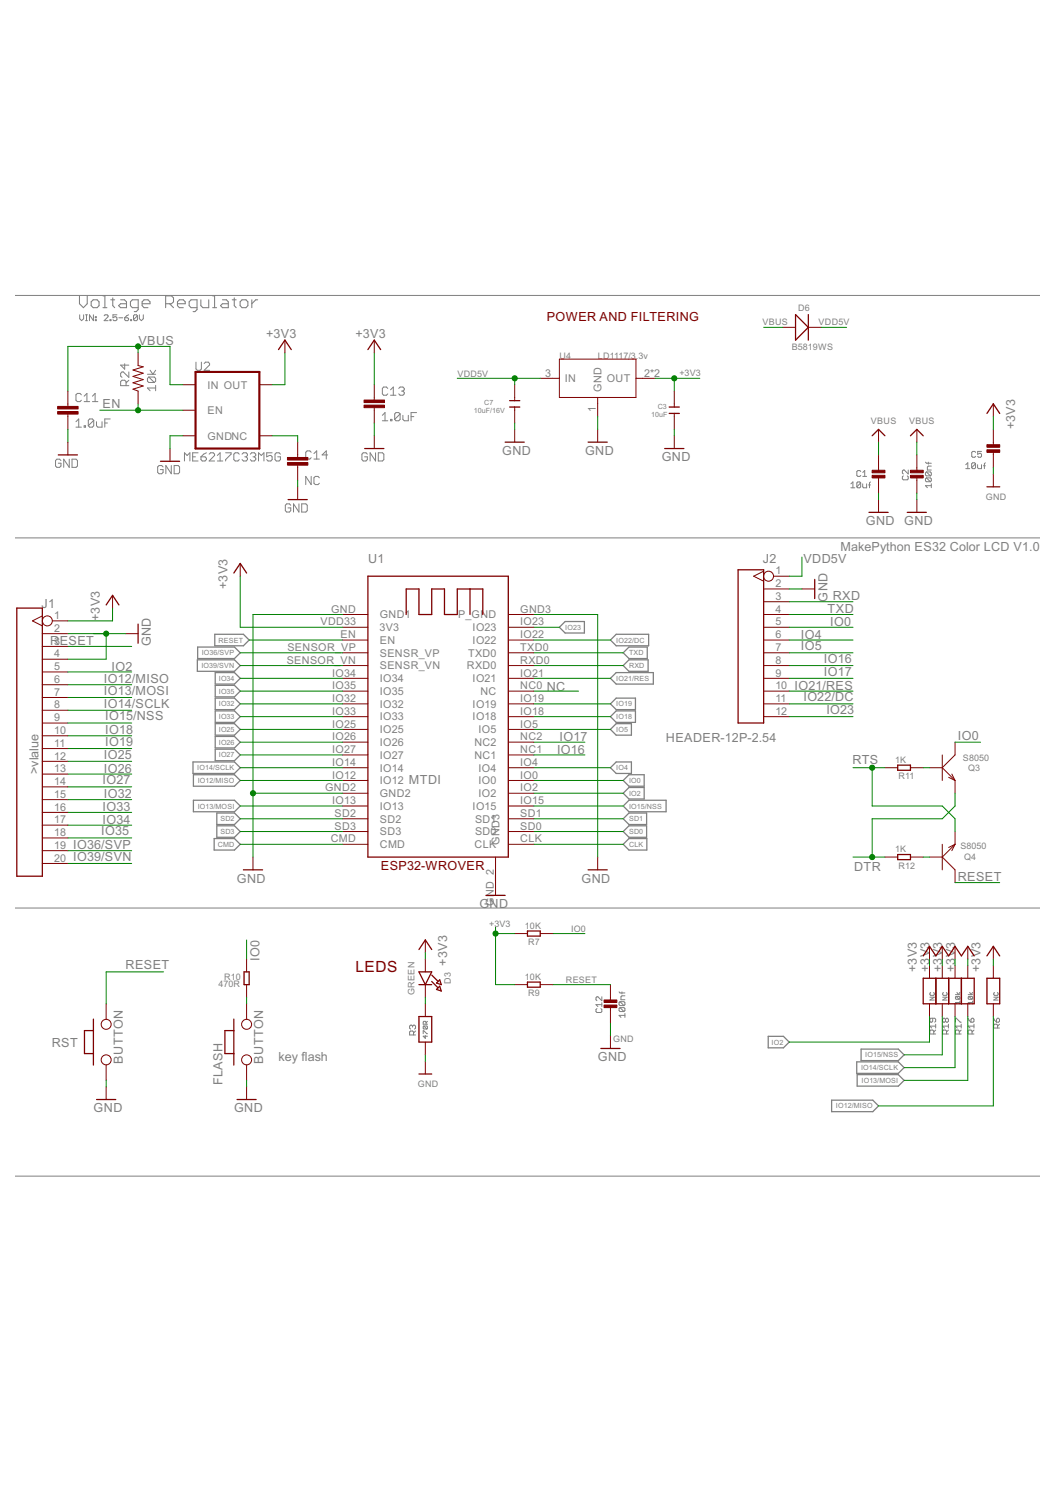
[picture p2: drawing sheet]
<svg xmlns="http://www.w3.org/2000/svg" width="210mm" height="297mm" viewBox="0 0 210 297" stroke-linecap="round" stroke-linejoin="round" font-family="sans-serif">
<g fill="none" stroke="#808080" stroke-width=".2">
<path d="M3 58.8h204M15.9 62.6v.8l.3 .4 .4-.4v-.8M16.2 78.5l-.3-.2h-.5l-.3 .2v1.1l.3 .3h.5l.3-.3M16.7 79.9h1.1M16.7 78.8l.6-.5v1.6M17 63.8h.4M17 62.6h.4M17.2 62.6v1.2M18.4 79.9h1.1M18.4 78.8l.5-.5v1.6M18.6 62.6v1.2l-.8-1.2v1.2M19 63.6h.2v.2h-.2z"/>
<path d="M19 63h.2v.2h-.2zM20.7 62.8l.2-.2h.4l.2 .2v.2l-.8 .8h.8M21.9 63.6h.2v.2h-.2zM23.3 62.6h-.8v.6l.4-.2 .4 .2v.4l-.2 .2h-.4l-.2-.2M23.6 63.2h.8M24.8 63.2h.6l.2 .4-.2 .2h-.4l-.2-.2zM24.8 72.4v1l-.8-.8h1.6M25.1 76.7v-.8l-.3-.3h-.5l-.3 .3v.8h1.6M25.6 62.6l-.8 .6M25.6 74v1.1l-1.1-1.1h-.2l-.3 .3v.5l.3 .3M25.6 75.6l-.5 .6M26 63.6h.2v.2h-.2z"/>
<path d="M27.3 62.8v.8l-.1 .2h-.4l-.2-.2M27.3 62.8l-.1-.2h-.4l-.2 .2v.8M27.3 62.8l-.7 .8M27.7 62.6v.8l.4 .4 .4-.4v-.8M29.3 74.5h1.7M29.6 75h1.1l.3 .3v.5l-.3 .3M29.6 75l-.3 .3v.5l.3 .3h1.1M29.6 75l1.1 1.1M29.9 73.7l.5 .8 .6-.8M31 77.2h-1.7l.6 .5M31 76.7v1M39 72.1v1.3l.3 .3h.5l.3-.3v-1.3"/>
<path d="M40.6 72.3l.3-.2h.5l.3 .2v.3l-1.1 1.1h1.1M77.2 77.3l-.3-.3h-.6l-.2 .3v1.1l.2 .2h.6l.3-.2M77.7 78.6h1.1M77.7 77.6l.6-.6v1.6M79.3 77.3l.3-.3h.6l.2 .3v.3l-.2 .2M79.9 77.8h.3M80.2 77.8l.2 .3v.3l-.2 .2h-.6l-.3-.2M12.1 91.6l-.2-.2h-.6l-.3 .2v1.1l.3 .3h.6l.2-.3v-.5h-.5M13.8 91.4v1.6l-1.1-1.6v1.6M14.3 91.4h.8l.3 .2v1.1l-.3 .3h-.8zM15.1 83.9l.6-.5v1.6M15.1 85h1.1"/>
<path d="M16.7 84.7h.3v.3h-.3zM18.6 83.6v1.1l-.2 .3h-.6l-.2-.3M18.6 83.6l-.2-.2h-.6l-.2 .2v1.1M18.6 83.6l-1 1.1M19.2 83.9v.8l.3 .3h.8v-1.1M20.8 84.2h.6M21.9 83.4h-1.1v1.6M32.4 92.9l-.2-.3h-.6l-.2 .3v1.1l.2 .3h.6l.2-.3v-.6h-.5M34.1 92.6v1.7l-1.1-1.7v1.7M34.6 92.6h.9l.2 .3v1.1l-.2 .3h-.9zM36.7 91.7v-1.6l.5 .5 .6-.5v1.6M38.3 90.9h.6"/>
<path d="M39.4 90.1h-1.1v1.6h1.1M40 90.9h.8l.3 .3v.2l-.3 .3h-.6l-.2-.3zM41.1 90.1l-.6 .3-.5 .5M41.6 90.4l.3-.3h.5l.3 .3v.2l-1.1 1.1h1.1M43.2 91.7h1.1M43.2 90.6l.6-.5v1.6M44.9 90.1h1.1v.3l-1.1 1v.3M47.6 90.4l-.3-.3h-.5l-.3 .3v1l.3 .3h.5l.3-.3M48.2 90.4l.2-.3h.6l.2 .3v.2l-.2 .3M48.7 90.9h.3M49 90.9l.2 .3v.2l-.2 .3h-.6l-.2-.3M49.8 90.4l.3-.3h.5l.3 .3v.2l-.3 .3"/>
<path d="M50.3 90.9h.3M50.6 90.9l.3 .3v.2l-.3 .3h-.5l-.3-.3M51.4 91.7v-1.6l.6 .5 .5-.5v1.6M54.1 90.1h-1v.8l.8-.3 .2 .3v.5l-.2 .3h-.6l-.2-.3M55.8 90.4l-.3-.3h-.5l-.3 .3v1l.3 .3h.5l.3-.3v-.5h-.6M61.9 90l-.3-.3h-.5l-.3 .3v1.1l.3 .2h.5l.3-.2M61.9 94.8v1.6l-1.1-1.6v1.6M62.5 91.3h1M62.5 90.2l.5-.5v1.6M63.5 95.1l-.2-.3h-.6l-.2 .3v1l.2 .3h.6l.2-.3M65.2 90.5h-1.1l.8-.8v1.6M73.1 90.4l-.3-.3h-.5l-.3 .3v1l.3 .3h.5l.3-.3v-.5h-.6"/>
<path d="M74.7 90.1v1.6l-1.1-1.6v1.6M75.3 90.1h.8l.3 .3v1l-.3 .3h-.8zM76.1 82.6l.5-.5v1.6M76.1 83.7h1.1M77.7 83.4h.3v.3h-.3zM79.6 82.4v1l-.3 .3h-.5l-.3-.3M79.6 82.4l-.3-.3h-.5l-.3 .3v1M79.6 82.4l-1.1 1M80.2 82.6v.8l.2 .3h.8v-1.1M81.8 82.9h.5M82.9 82.1h-1.1v1.6M169.3 96.3l.4-.4v1.1"/>
<path d="M169.3 97h.8M171.2 96.1v.8l-.2 .1h-.3l-.2-.1M171.2 96.1l-.2-.2h-.3l-.2 .2v.8M171.2 96.1l-.7 .8M171.3 93.8l-.2-.2h-.4l-.2 .2v.8l.2 .2h.4l.2-.2M171.6 96.3v.6l.2 .1h.6v-.7M171.7 94.8h.7M171.7 94l.3-.4v1.2M172.8 96.5h.4M173.2 95.9l-.2 .2v.9M179.7 94.7l-.2 .2v.4l.2 .2h.8l.2-.2v-.4l-.2-.2M180.7 93.5v.8l-.8-.8-.4 .2v.4l.2 .2"/>
<path d="M184.1 91.9l.2 .3h1M184.3 93.9h.8l.2 .2v.4l-.2 .2M184.3 95.1h.8l.2 .2v.4l-.2 .1M184.3 95.1l-.2 .2v.4l.2 .1h.8M184.3 93.9l-.2 .2v.4l.2 .2h.8M184.3 95.1l.8 .7M184.3 93.9l.8 .8M184.7 91.9v.5M185.3 96.6h-1.2l.4 .4M185.3 96.2v.8M185.3 92.7h-.6l-.2 .2v.6h.8M192.2 92.5l.4-.4v1.1"/>
<path d="M192.2 93.2h.7M194.1 92.3v.7l-.2 .2h-.4l-.2-.2M194.1 92.3l-.2-.2h-.4l-.2 .2v.7M194.1 92.3l-.8 .7M194.1 90l-.2-.2h-.4l-.2 .2v.8l.2 .2h.4l.2-.2M194.5 92.5v.5l.2 .2h.6v-.7M195.3 89.8h-.8v.6l.4-.2 .4 .2v.4l-.2 .2h-.4l-.2-.2M195.7 92.7h.3M196 92.1l-.1 .2v.9M3 107h204M57.8 100.5l-.2-.3h-.6l-.2 .3v1.1l.2 .3h.6l.2-.3v-.6h-.5M59.5 100.2v1.7l-1.1-1.7v1.7"/>
<path d="M60 100.2h.9l.2 .3v1.1l-.2 .3h-.9zM3 180.7h204M119.7 198.3v.8l-.7-.8-.4 .2v.4l.2 .2M119.7 199.5v.8M119.7 199.9h-1.1l.4 .4M123.2 197.3l.2 .2h.9M123.4 199.3h.7l.2 .2v.4l-.2 .2M123.4 199.3l-.2 .2v.4l.2 .2h.7M123.4 199.3l.7 .8M123.7 197.3v.4M124.3 198.1h-.6l-.2 .2v.6h.8M185 198.4h.9l-.9 .6h.9"/>
<path d="M185.2 197.5l-.2 .1 .2 .4h.5l.2-.1-.2-.4M187.6 198.4h.8l-.8 .6h.8M187.7 197.5l-.1 .1 .1 .4h.6l.1-.1-.1-.4M190.1 197.9h.9M190.2 198.2l-.1 .5 .1 .1h.6M190.2 198.2l.8 .2-.2 .4M190.2 198.2l.6 .6M190.4 197.4l.3 .5 .3-.5M191 199.5h-.9l.3 .2M191 199.2v.5M192.6 197.9h.9M192.8 198.2l.7 .2-.1 .4"/>
<path d="M192.8 198.2l-.2 .5 .2 .1h.6M192.8 198.2l.6 .6M192.9 197.4l.3 .5 .3-.5M193.5 199.5h-.9l.3 .2M193.5 199.2v.5M197.7 198.4h.9l-.9 .6h.9M197.9 197.5l-.2 .1 .2 .4h.5l.2-.1-.2-.4M82.1 204.2l-.2-.2-.4 .2v.4l.2 .1M82.1 204.2l.2-.2 .4 .2v.4l-.2 .1M82.1 204.2v.1M82.3 205.9v-.6l-.2-.2h-.4l-.2 .2v.6h1.2M82.7 205.1l-.4 .4"/>
<path d="M84.2 205.7v-.6l.8 .6M84.3 204.1l-.1 .2 .1 .4h.6M84.3 204.1h.6l.1 .2-.1 .4M84.3 204.1l.6 .6M84.6 206v.6l-.4-.4h.8M84.8 203.8v-.5l-.5-.1-.1 .6h.8M85 203.2l-.2 .3M118.8 200.7l-.2 .2v.4l.2 .1h.7l.2-.1v-.4l-.2-.2M123.4 200.5h.7l.2 .2v.3l-.2 .3M123.4 200.5l-.2 .2v.3l.2 .3h.7M123.4 200.5l.7 .8M124.3 202h-1.1l.3 .4"/>
<path d="M124.3 201.6v.8M185.6 202.6v.6l-.2 .2-.4-.2v-.4l.2-.2h.8l.2 .2v.4l-.2 .2M185.8 205.7v-.6l-.2-.2h-.4l-.2 .2v.6h1.2M186.2 204.2h-1.2l.4 .3M186.2 204.9l-.4 .4M186.2 203.8v.7M188.1 202.8l-.2-.2-.4 .2v.4l.2 .2 .4-.2M188.1 202.8l.2-.2 .4 .2v.4l-.2 .2-.4-.2M188.1 202.8v.4M188.3 205.7v-.6l-.2-.2h-.4l-.2 .2v.6h1.2M188.7 204.2h-1.2l.4 .3M188.7 204.9l-.4 .4"/>
<path d="M188.7 203.8v.7M190.1 203.4v-.8h.2l.8 .8h.1M190.9 205.7v-.6l-.3-.2h-.3l-.2 .2v.6h1.1M191.2 204.2h-1.1l.4 .3M191.2 204.9l-.3 .4M191.2 203.8v.7M192.6 202.6l.6 .8M193.2 202.8l.4-.2 .2 .2v.4l-.2 .2h-.4zM193.4 205.7v-.6l-.2-.2h-.4l-.2 .2v.6h1.2M193.8 204.2h-1.2l.4 .3M193.8 204.9l-.4 .4M193.8 203.8v.7"/>
<path d="M197.7 202.6l.6 .8M198.3 202.8l.4-.2 .2 .2v.4l-.2 .2h-.4zM198.5 204.5v-.5l-.2-.2h-.4l-.2 .2v.5h1.2M198.9 203.8l-.4 .4M3 234h204"/>
</g>
<g fill="none" stroke="#808080" stroke-width=".21">
<path d="M15.8 58.9v1.5l.8 .8 .8-.8v-1.5M20.5 58.9h.4v2.3M22 59.6h.8M22.4 59.3v1.5l.4 .4M24 59.6h.8l.4 .4v1.2h-1.2l-.4-.4 .4-.4h1.2M40 59.6v1.2l.4 .4h1.1v-1.6M42.3 58.9h.4v2.3M44.3 59.6h.7l.4 .4v1.2h-1.1l-.4-.4 .4-.4h1.1M46.2 59.6h.8M46.6 59.3v1.5l.4 .4M48.2 59.6h.7l.4 .4v.8l-.4 .4h-.7l-.4-.4v-.8zM50.1 59.6v1.6"/>
<path d="M51.3 59.6h-.4l-.8 .8M18.1 60l.4-.4h.8l.4 .4v.8l-.4 .4h-.8l-.4-.4zM20.5 61.2h.8M27.5 61.2h-1.2l-.3-.4v-.8l.3-.4h1.2v2l-.4 .4h-.4M28.3 60.4h1.5v-.4l-.4-.4h-.7l-.4 .4v.8l.4 .4h.7M33 60.4h1.1l.4-.4v-.7l-.4-.4h-1.1v2.3M33.7 60.4l.8 .8M35.3 60.4h1.6v-.4l-.4-.4h-.8l-.4 .4v.8l.4 .4h.8M39.2 61.2h-1.2l-.4-.4v-.8l.4-.4h1.2v2l-.4 .4h-.4M42.3 61.2h.8"/>
</g>
<g fill="none" stroke="#808080" stroke-width=".25">
<path d="M39.3 131.3h7.4l1.1 1.1-1.1 1.2h-7.4zM39.3 128.7h7.4l1.1 1.2-1.1 1.1h-7.4zM42.7 126.2h5.7l1.2 1.1-1.2 1.2h-5.7zM42.8 138.9h3.9l1.1 1.1-1.1 1.2h-3.9zM42.8 133.8h3.9l1.1 1.2-1.1 1.1h-3.9zM42.8 136.4h3.9l1.1 1.1-1.1 1.1h-3.9zM112.4 123.7h3.9v2.2h-3.9l-1.1-1.1zM122.6 133.8h7.4v2.3h-7.4l-1.1-1.1zM122.6 126.2h6.5v2.3h-6.5l-1.1-1.2zM124 132.4l1.1-1.1h3.8v2.3h-3.8zM124 129.9l1.1-1.2h3.7v2.3h-3.7zM38.4 151.6h8.3l1.1 1.1-1.1 1.2h-8.3z"/>
<path d="M38.5 154.1h8.2l1.1 1.2-1.1 1.1h-8.2zM38.5 159.2h8.2l1.1 1.2-1.1 1.1h-8.2zM42.8 141.4h3.9l1.1 1.2-1.1 1.1h-3.9zM42.8 144h3.9l1.1 1.1-1.1 1.2h-3.9zM42.8 146.5h3.9l1.1 1.2-1.1 1.1h-3.9zM42.8 149.1h3.9l1.1 1.1-1.1 1.1h-3.9zM121.5 142.6l1.1-1.2h3.8v2.3h-3.8zM121.5 140l1.1-1.1h3.8v2.3h-3.8zM121.5 145.1l1.1-1.1h3v2.3h-3zM122.6 151.6h3v2.3h-3l-1.1-1.2zM124 155.3l1.1-1.2h3.1v2.3h-3.1zM124 157.8l1.1-1.1h3.1v2.3h-3.1z"/>
<path d="M42.6 166.8h4.1l1.1 1.2-1.1 1.1h-4.1zM43.1 161.8h3.6l1.1 1.1-1.1 1.1h-3.6zM43.1 164.3h3.6l1.1 1.1-1.1 1.2h-3.6zM124 162.9l1.1-1.1h3.6v2.2h-3.6zM124 165.4l1.1-1.1h3.6v2.3h-3.6zM124 168l1.1-1.2h3.6v2.3h-3.6zM124 160.4l1.1-1.2h7.4v2.3h-7.4zM152.8 206.2h3.1l1.1 1.1-1.1 1.2h-3.1zM165.5 218.9h8.2l1.1 1.1-1.1 1.2h-8.2zM170.5 211.3h8.2l1.2 1.1-1.2 1.2h-8.2zM170.5 213.8h8.2l1.2 1.1-1.2 1.2h-8.2zM171.3 208.7h7.4l1.2 1.2-1.2 1.1h-7.4z"/>
</g>
<g fill="none" stroke="#800000" stroke-width=".25">
<path d="M55.4 69.6l1.3-1.9 1.3 1.9M73.2 69.6l1.3-1.9 1.2 1.9M101.4 79.7h2M158.3 62.6l2.5 2.5-2.5 2.6zM160.8 62.6v5.1M11.6 90.5h3.8M31.9 91.8h3.8M57.3 99.4h3.8M72.6 89.2h3.8M100.5 88h3.8M101.4 81h2M117 88h3.8"/>
<path d="M132.2 89.2h3.9M133.1 81h2.1M133.1 82.3h2.1M173.5 86.7l1.3-1.3 1.3 1.3M181.1 86.7l1.3-1.3 1.3 1.3M196.4 82.3l1.2-2 1.3 2M196.4 96.9h2.5M46.5 114l1.3-1.9 1.3 1.9M73.2 114.6h27.9v55.9h-27.9zM93.5 117.2v5.1M146.9 113.4h5v30.4h-5zM162.1 115.3v3.8"/>
<path d="M172.9 101.9h3.8M180.5 101.9h3.8M3.3 121h5.1v53.3h-5.1zM21.1 120.4l1.3-2 1.3 2M27.5 124.2v3.8M80.8 122.3v-5.1h2.6v5.1h2.5v-5.1h2.5v5.1h2.6v-5.1h5.1v5.1M178.6 152.2h2.5v1h-2.5zM48.4 173.1h3.8M96.7 178.1h3.8M117 173.1h3.8M178.6 170h2.5v1h-2.5zM48.6 193.4h1v2.5h-1z"/>
<path d="M83.4 193.4h2.5l-1.3 2.5zM83.4 195.9h2.5M83.4 188.9l1.2-1.9 1.3 1.9M85.9 195.3l1.3 1.2M85.9 194l1.3 1.3M86.8 195.6l.7-.7 .3 1zM86.8 196.8l.7-.6 .3 1zM104.9 185.2h2.6v1h-2.6zM104.9 195.4h2.6v1h-2.6zM183.7 194.6h10.1v5.1h-10.1zM183.7 190.2l1.2-1.9 1.3 1.9 1.3-1.9 1.2 1.9 1.3-1.9 1.3 1.9 1.3-1.9 1.2 1.9M186.2 194.6v5.1"/>
<path d="M188.7 194.6v5.1M191.3 194.6v5.1M196.4 194.6h2.5v5.1h-2.5zM196.4 190.2l1.2-1.9 1.3 1.9M18.6 202.8v9.1M18.6 205h-1.8v4.6h1.8M19.2 218.8h3.8M46.5 205h-1.8v4.6h1.8M46.5 202.8v9.1M47.2 218.8h3.8M83.4 202.2h2.5v5.1h-2.5zM83.4 213.7h2.5"/>
<path d="M119.5 208.6h3.9"/>
</g>
<g fill="none" stroke="#800000" stroke-width=".2">
<path d="M13.5 77.8v3.1M27.5 70.2v2.5l1 .3-2 .6 2 .7-2 .6 2 .6-2 .7 2 .6-2 .6 1 .4v2.5M36.4 76.5h2.5M51.6 76.5h2.5M56.7 67.7v2.5M74.5 67.7v2.5M74.5 76.5v3.1M102.4 76.5v3.2M107.5 75.3h3.8M111.3 71.5h15.2v7.6h-15.2zM118.9 79.1v3.8M126.5 75.3h3.8"/>
<path d="M134.2 77.8v3.2M155.7 65.1h2.6M160.8 65.1h2.6M13.5 82.4v3M13.5 88v2.5M33.8 89.2v2.6M36.4 86.7h2.5M36.4 81.6h2.5M51.6 86.7h2.5M59.2 88v3M59.2 92.5v3.1M59.2 96.9v2.5"/>
<path d="M74.5 81.1v3.1M74.5 86.7v2.5M102.4 81v3.2M102.4 85.4v2.6M118.9 85.4v2.6M134.2 82.3v3.1M134.2 86.7v2.5M174.8 85.4v2.6M174.8 90.5v3.3M174.8 94.8v3.3M174.8 99.4v2.5M182.4 85.4v2.6"/>
<path d="M182.4 90.5v3.3M182.4 94.8v3.3M182.4 99.4v2.5M197.6 80.3v2.6M197.6 85.4v3.3M197.6 89.7v3.3M197.6 94.3v2.6M22.4 118.4v2.6M47.8 112.1v2.5M151.9 117.2h5.1M151.9 113.6l-2 1 2 1M151.9 119.7h5.1"/>
<path d="M153.9 114.6h3.1M159.6 117.2h2.5M8.4 126.1h5.1M8.4 122.5l-1.9 1 1.9 1M8.4 128.6h5.1M8.4 131.1h5.1M8.4 133.7h5.1M8.4 136.2h5.1M8.4 138.8h5.1M10.4 123.5h3.1M24.9 126.1h2.6M68.1 137.5h5.1"/>
<path d="M68.1 124.8h5.1M68.1 122.3h5.1M68.1 135h5.1M68.1 132.4h5.1M68.1 127.3h5.1M68.1 129.9h5.1M101.1 137.5h5.1M101.1 124.8h5.1M101.1 122.3h5.1M101.1 135h5.1M101.1 132.4h5.1M101.1 127.3h5.1"/>
<path d="M101.1 129.9h5.1M151.9 137.5h5.1M151.9 124.8h5.1M151.9 122.3h5.1M151.9 135h5.1M151.9 132.4h5.1M151.9 127.3h5.1M151.9 129.9h5.1M8.4 141.3h5.1M8.4 143.8h5.1M8.4 146.4h5.1M8.4 148.9h5.1"/>
<path d="M8.4 151.5h5.1M8.4 154h5.1M8.4 156.5h5.1M8.4 159.1h5.1M68.1 157.8h5.1M68.1 155.3h5.1M68.1 152.7h5.1M68.1 150.2h5.1M68.1 147.7h5.1M68.1 145.1h5.1M68.1 142.6h5.1M68.1 140h5.1"/>
<path d="M101.1 157.8h5.1M101.1 155.3h5.1M101.1 152.7h5.1M101.1 150.2h5.1M101.1 147.7h5.1M101.1 145.1h5.1M101.1 142.6h5.1M101.1 140h5.1M151.9 142.6h5.1M151.9 140h5.1M176.1 152.7h2.5M181.1 152.7h2.6"/>
<path d="M184.9 152.7h2.6M187.5 150.2v5.1M187.5 152.7l2.5 2.6M188.7 154.6l1.3 .7M189.4 154l.6 1.3M190 147.7v2.5l-2.5 2.5M190 155.3v2.5M8.4 161.6h5.1M8.4 164.2h5.1M8.4 166.7h5.1M8.4 169.2h5.1M8.4 171.8h5.1"/>
<path d="M50.3 170.5v2.6M68.1 160.4h5.1M68.1 162.9h5.1M68.1 165.4h5.1M68.1 168h5.1M98.6 170.5v7.6M101.1 160.4h5.1M101.1 162.9h5.1M101.1 165.4h5.1M101.1 168h5.1M118.9 170.5v2.6M176.1 170.5h2.5"/>
<path d="M181.1 170.5h2.6M184.9 170.5h2.6M187.5 170.5l2.5 2.6v2.5M187.5 168v5.1M190 165.4v2.6M190 168l-2.5 2.5M190 168l-.6 1.2M190 168l-1.3 .6M21.1 199.7v3.1M49.1 190.8v2.6M49.1 195.9v2.5M49.1 199.7v3.1"/>
<path d="M84.6 187v2.5M84.6 190.8v2.6M84.6 195.9v2.5M84.6 199.7v2.5M102.4 185.7h2.5M102.4 195.9h2.5M107.5 185.7h2.5M107.5 195.9h2.5M121.5 195.9v3.3M184.9 188.3v2.5M184.9 192.1v2.5M184.9 199.7v2.5"/>
<path d="M187.5 188.3v2.5M187.5 192.1v2.5M187.5 199.7v2.5M190 188.3v2.5M190 192.1v2.5M190 199.7v2.5M192.6 188.3v2.5M192.6 192.1v2.5M192.6 199.7v2.5M197.6 188.3v2.5M197.6 192.1v2.5M197.6 199.7v2.5"/>
<path d="M21.1 211.9v3M21.1 216.2v2.6M49.1 211.9v3M49.1 216.2v2.6M84.6 207.3v2.6M84.6 211.1v2.6M121.5 200.2v3.3M121.5 206.1v2.5"/>
<circle cx="152.9" cy="114.6" r=".99"/>
<circle cx="9.4" cy="123.5" r=".99"/>
<circle cx="21.1" cy="203.8" r=".99"/>
<circle cx="21.1" cy="210.9" r=".99"/>
<circle cx="49.1" cy="203.8" r=".99"/>
<circle cx="49.1" cy="210.9" r=".99"/>
</g>
<g fill="#800000" stroke="#800000" stroke-width=".2">
<path d="M181.1 94.6h2.6v.5h-2.6z"/>
<path d="M181.1 93.6h2.6v.5h-2.6z"/>
<path d="M173.5 94.6h2.6v.5h-2.6z"/>
<path d="M173.5 93.6h2.6v.5h-2.6z"/>
<path d="M196.4 89.5h2.5v.5h-2.5z"/>
<path d="M196.4 88.5h2.5v.5h-2.5z"/>
<path d="M120.2 200h2.5v.5h-2.5z"/>
<path d="M120.2 198.9h2.5v.6h-2.5z"/>
<path d="M11.5 81.9h4v.5h-4z"/>
<path d="M11.5 80.9h4v.5h-4z"/>
<path d="M72.4 80.6h4.1v.5h-4.1z"/>
<path d="M72.4 79.6h4.1v.5h-4.1z"/>
<path d="M57.2 92h4.1v.5h-4.1z"/>
<path d="M57.2 91h4.1v.5h-4.1z"/>
</g>
<path d="M38.9 74h12.7v15.2h-12.7z" fill="none" stroke="#800000" stroke-width=".42"/>
<g fill="none" stroke="#008000" stroke-width=".2">
<path d="M27.5 68.9v1.3M36.4 76.5h-2.6v-7.6h-20.3v8.9M56.7 70.2v6.3h-2.6M74.5 70.2v6.3M91 75.3h16.5M102.4 75.3v1.2M130.3 75.3h8.9M134.2 75.3v2.5M151.9 65.1h3.8M163.4 65.1h5M13.5 85.4v2.6M19.9 81.6h16.5"/>
<path d="M27.5 80.3v1.3M36.4 86.7h-2.6v2.5M54.1 86.7h5.1v1.3M59.2 95.6v1.3M74.5 84.2v2.5M102.4 84.2v1.2M118.9 82.9v2.5M134.2 85.4v1.3M174.8 88v2.5M174.8 98.1v1.3M182.4 88v2.5M182.4 98.1v1.3"/>
<path d="M197.6 82.9v2.5M197.6 93v1.3M47.8 114.6v10.2h20.3M157 117.2h2.6M157 119.7h12.7M159.6 110.8v3.8h-2.6M13.5 126.1h11.4M13.5 136.2h12.7M13.5 133.7h12.7M13.5 128.6h12.7M13.5 138.8h12.7M21.1 126.1v5h-7.6"/>
<path d="M22.4 121v2.5h-8.9M47.8 135h20.3M47.8 137.5h20.3M47.8 132.4h20.3M47.8 129.9h20.3M49.6 127.3h18.5M68.1 122.3h-17.8v48.2M106.2 122.3h12.7v48.2M106.2 124.8h5.1M106.2 135h15.3M106.2 137.5h8.9M106.2 127.3h15.3"/>
<path d="M106.2 132.4h17.8M106.2 129.9h17.8M157 122.3h12.7M157 124.8h12.7M157 135h12.7M157 137.5h12.7M157 127.3h12.7M157 132.4h12.7M157 129.9h12.7M13.5 146.4h12.7M13.5 148.9h12.7M13.5 159.1h12.7"/>
<path d="M13.5 151.5h12.7M13.5 154h12.7M13.5 156.5h12.7M13.5 141.3h12.7M13.5 143.8h12.7M47.8 142.6h20.3M47.8 140h20.3M47.8 152.7h20.3M47.8 155.3h20.3M47.8 147.7h20.3M47.8 145.1h20.3M47.8 150.2h20.3"/>
<path d="M50.3 157.8h17.8M106.2 157.8h17.8M106.2 142.6h15.3M106.2 140h15.3M106.2 152.7h15.3M106.2 155.3h17.8M106.2 147.7h10.2M106.2 145.1h15.3M106.2 150.2h10.2M157 142.6h12.7M157 140h12.7M169.7 152.7h6.4"/>
<path d="M173.5 152.7v7.7h14l2.5 2.5v2.5M183.7 152.7h1.2M190 157.8v2.6l-2.5 2.5h-14v7.6M190 147.7h5.1M13.5 164.2h12.7M13.5 166.7h12.7M13.5 161.6h12.7M13.5 169.2h12.7M13.5 171.8h12.7M47.8 162.9h20.3M47.8 160.4h20.3M47.8 165.4h20.3"/>
<path d="M47.8 168h20.3M106.2 162.9h17.8M106.2 160.4h17.8M106.2 165.4h17.8M106.2 168h17.8M169.7 170.5h6.4M183.7 170.5h1.2M190 175.6h8.9M32.6 193.4h-11.5v6.3M49.1 187v3.8M49.1 198.4v1.3M84.6 189.5v1.3"/>
<path d="M84.6 198.4v1.3M98.6 184.5v11.4h3.8M98.6 185.7h3.8M110 195.9h11.5M110 185.7h6.4M184.9 190.8v1.3M187.5 190.8v1.3M190 190.8v1.3M192.6 190.8v1.3M197.6 190.8v1.3M21.1 214.9v1.3M49.1 214.9v1.3"/>
<path d="M84.6 209.9v1.2M121.5 203.5v2.6M184.9 202.2v5.1h-27.9M187.5 202.2v7.7h-7.6M190 202.2v10.2h-10.1M192.6 202.2v12.7h-12.7M197.6 202.2v17.8h-22.8"/>
</g>
<g fill="#008000" stroke="#008000" stroke-width=".2">
<circle cx="50.3" cy="157.8" r=".51"/>
<circle cx="21.1" cy="126.1" r=".51"/>
<circle cx="134.2" cy="75.3" r=".51"/>
<circle cx="98.6" cy="185.7" r=".51"/>
<circle cx="27.5" cy="68.9" r=".51"/>
<circle cx="173.5" cy="170.5" r=".51"/>
<circle cx="173.5" cy="152.7" r=".51"/>
<circle cx="102.4" cy="75.3" r=".51"/>
<circle cx="27.5" cy="81.6" r=".51"/>
</g>
<text font-size="3.4" fill="#800000" x="70.7" y="193.4">LEDS</text>
<g font-size="2.8" fill="#800000">
<text x="108.8" y="63.9">POWER AND FILTERING</text>
<text x="75.8" y="173">ESP32-WROVER</text>
</g>
<g font-size="2.8" fill="#808080">
<text x="27.5" y="68.7">VBUS</text>
<text x="53" y="67.2">+3V3</text>
<text x="70.7" y="67.2">+3V3</text>
<text x="20.4" y="81.1">EN</text>
<text x="202" y="85.4" transform="rotate(-90 202 85.4)">+3V3</text>
<text x="99.9" y="90.5">GND</text>
<text x="116.4" y="90.5">GND</text>
<text x="131.7" y="91.8">GND</text>
<text x="172.3" y="104.5">GND GND</text>
<text x="73.2" y="112.1">U1</text>
<text x="151.8" y="112.1">J2</text>
<text x="159.8" y="112.1">VDD5V</text>
<text x="167.2" y="109.6">MakePython ES32 Color LCD V1.0</text>
<text x="45.3" y="117.2" transform="rotate(-90 45.3 117.2)">+3V3</text>
<text x="164.6" y="119.7" transform="rotate(-90 164.6 119.7)">GND</text>
<text x="165.7" y="119.5">RXD</text>
<text x="8.3" y="121">J1</text>
<text x="19.9" y="123.5" transform="rotate(-90 19.9 123.5)">+3V3</text>
<text x="164.7" y="122">TXD</text>
<text x="165.2" y="124.5">IO0</text>
<text x="10" y="128.4">RESET</text>
<text x="30" y="128.6" transform="rotate(-90 30 128.6)">GND</text>
<text x="159.3" y="129.4">IO5</text>
<text x="159.3" y="127.1">IO4</text>
<text x="163.9" y="131.9">IO16</text>
<text x="20.7" y="136">IO12/MISO</text>
<text x="22.2" y="133.4">IO2</text>
<text x="108.8" y="137.5">NC</text>
<text x="158.1" y="137.2">IO21/RES</text>
<text x="163.9" y="134.4">IO17</text>
<text x="20.7" y="138.3">IO13/MOSI</text>
<text x="20.7" y="140.8">IO14/SCLK</text>
<text x="20.9" y="143.3">IO15/NSS</text>
<text x="159.8" y="139.5">IO22/DC</text>
<text x="164.4" y="142.1">IO23</text>
<text x="20.9" y="146.1">IO18</text>
<text x="20.9" y="148.4">IO19</text>
<text x="110.8" y="149.9">IO16</text>
<text x="111.3" y="147.4">IO17</text>
<text x="132.5" y="147.7">HEADER-12P-2.54</text>
<text x="190.6" y="147.1">IO0</text>
<text x="7.7" y="154" transform="rotate(-90 7.7 154)">&gt;vlalue</text>
<text x="20.7" y="151">IO25</text>
<text x="20.7" y="153.7">IO26</text>
<text x="169.6" y="152">RTS</text>
<text x="20.4" y="161.4">IO33</text>
<text x="20.4" y="156">IO27</text>
<text x="20.7" y="158.8">IO32</text>
<text x="81.4" y="156">MTDI</text>
<text x="20.2" y="166.2">IO35</text>
<text x="20.4" y="163.9">IO34</text>
<text x="14.6" y="169">IO36/SVP</text>
<text x="14.6" y="171.3">IO39/SVN</text>
<text x="169.9" y="173.3">DTR</text>
<text x="47.1" y="175.6">GND</text>
<text x="115.7" y="175.6">GND</text>
<text x="190.6" y="175.3">RESET</text>
<text x="95.4" y="180.7">GND</text>
<text x="51.6" y="191.2" transform="rotate(-90 51.6 191.2)">IO0</text>
<text x="25" y="192.7">RESET</text>
<text x="88.9" y="192.1" transform="rotate(-90 88.9 192.1)">+3V3</text>
<text x="182.4" y="193.4" transform="rotate(-90 182.4 193.4)">+3V3</text>
<text x="184.9" y="193.4" transform="rotate(-90 184.9 193.4)">+3V3</text>
<text x="187.5" y="193.4" transform="rotate(-90 187.5 193.4)">+3V3</text>
<text x="190" y="193.4" transform="rotate(-90 190 193.4)">+3V3</text>
<text x="195.1" y="193.4" transform="rotate(-90 195.1 193.4)">+3V3</text>
<text x="10.3" y="208.3">RST</text>
<text x="24.4" y="211.6" transform="rotate(-90 24.4 211.6)">BUTTON</text>
<text x="44.2" y="215.9" transform="rotate(-90 44.2 215.9)">FLASH</text>
<text x="52.4" y="211.6" transform="rotate(-90 52.4 211.6)">BUTTON</text>
<text x="55.4" y="211.1">key flash</text>
<text x="119" y="211.1">GND</text>
<text x="18.6" y="221.3">GND</text>
<text x="46.6" y="221.3">GND</text>
</g>
<g font-size="2.4" fill="#808080">
<text x="41.3" y="77.3">IN OUT</text>
<text x="108.5" y="74.9">3</text>
<text x="112.4" y="76">IN</text>
<text x="119.7" y="78" transform="rotate(-90 119.7 78)">GND</text>
<text x="120.7" y="76">OUT</text>
<text x="128.2" y="74.9">2*2</text>
<text x="41.3" y="82.4">EN</text>
<text x="118.6" y="81.9" transform="rotate(-90 118.6 81.9)">1</text>
<text x="41.3" y="87.5">GNDNC</text>
<text x="154.3" y="114.3">1</text>
<text x="154.3" y="116.8">2</text>
<text x="154.3" y="119.4">3</text>
<text x="10.8" y="123.2">1</text>
<text x="10.8" y="125.7">2</text>
<text x="63.8" y="124.4">VDD33</text>
<text x="65.9" y="121.9">GND</text>
<text x="75.5" y="125.6">3V3</text>
<text x="75.6" y="123">GND1</text>
<text x="91.1" y="123">P_GND</text>
<text x="94" y="125.6">IO23</text>
<text x="103.5" y="124.4">IO23</text>
<text x="103.5" y="121.9">GND3</text>
<text x="154.3" y="121.9">4</text>
<text x="154.3" y="124.4">5</text>
<text x="10.8" y="128.3">3</text>
<text x="10.8" y="130.8">4</text>
<text x="57.2" y="129.5">SENSOR_VP</text>
<text x="67.8" y="127">EN</text>
<text x="75.6" y="128.1">EN</text>
<text x="75.6" y="130.6">SENSR_VP</text>
<text x="93.1" y="130.6">TXD0</text>
<text x="94" y="128.1">IO22</text>
<text x="103.5" y="129.5">TXD0</text>
<text x="103.5" y="127">IO22</text>
<text x="154.3" y="127">6</text>
<text x="154.3" y="129.5">7</text>
<text x="10.8" y="133.3">5</text>
<text x="10.8" y="135.9">6</text>
<text x="57.1" y="132.1">SENSOR_VN</text>
<text x="66.1" y="137.1">IO35</text>
<text x="66.1" y="134.6">IO34</text>
<text x="75.6" y="133.2">SENSR_VN</text>
<text x="75.6" y="135.7">IO34</text>
<text x="92.9" y="133.2">RXD0</text>
<text x="94" y="135.7">IO21</text>
<text x="103.5" y="137.1">NC0</text>
<text x="103.5" y="134.6">IO21</text>
<text x="103.5" y="132.1">RXD0</text>
<text x="154.3" y="132.1">8</text>
<text x="154.3" y="134.6">9</text>
<text x="154.3" y="137.1">10</text>
<text x="10.8" y="138.4">7</text>
<text x="10.8" y="140.9">8</text>
<text x="10.8" y="143.5">9</text>
<text x="66.1" y="142.2">IO33</text>
<text x="66.1" y="139.7">IO32</text>
<text x="75.6" y="143.3">IO33</text>
<text x="75.6" y="140.8">IO32</text>
<text x="75.6" y="138.3">IO35</text>
<text x="94" y="143.3">IO18</text>
<text x="94" y="140.8">IO19</text>
<text x="95.6" y="138.3">NC</text>
<text x="103.5" y="142.2">IO18</text>
<text x="103.5" y="139.7">IO19</text>
<text x="154.3" y="139.7">11</text>
<text x="154.3" y="142.2">12</text>
<text x="10.8" y="146">10</text>
<text x="10.8" y="148.6">11</text>
<text x="66.1" y="149.8">IO27</text>
<text x="66.1" y="147.3">IO26</text>
<text x="66.1" y="144.8">IO25</text>
<text x="75.6" y="148.4">IO26</text>
<text x="75.6" y="145.9">IO25</text>
<text x="94.4" y="148.4">NC2</text>
<text x="95.2" y="145.9">IO5</text>
<text x="103.5" y="149.8">NC1</text>
<text x="103.5" y="147.3">NC2</text>
<text x="103.5" y="144.8">IO5</text>
<text x="10.8" y="151.1">12</text>
<text x="10.8" y="153.6">13</text>
<text x="66.1" y="154.9">IO12</text>
<text x="66.1" y="152.4">IO14</text>
<text x="75.6" y="153.5">IO14</text>
<text x="75.6" y="151">IO27</text>
<text x="94.4" y="151">NC1</text>
<text x="95.2" y="153.5">IO4</text>
<text x="103.5" y="154.9">IO0</text>
<text x="103.5" y="152.4">IO4</text>
<text x="10.8" y="156.2">14</text>
<text x="10.8" y="158.7">15</text>
<text x="10.8" y="161.3">16</text>
<text x="64.7" y="157.5">GND2</text>
<text x="66.1" y="160">IO13</text>
<text x="75.6" y="158.6">GND2</text>
<text x="75.6" y="156">IO12</text>
<text x="75.6" y="161.1">IO13</text>
<text x="94" y="161.1">IO15</text>
<text x="95.2" y="158.6">IO2</text>
<text x="95.2" y="156">IO0</text>
<text x="103.5" y="157.5">IO2</text>
<text x="103.5" y="160">IO15</text>
<text x="10.8" y="163.8">17</text>
<text x="10.8" y="166.3">18</text>
<text x="65.8" y="167.6">CMD</text>
<text x="66.6" y="162.5">SD2</text>
<text x="66.6" y="165.1">SD3</text>
<text x="75.6" y="163.7">SD2</text>
<text x="75.6" y="166.2">SD3</text>
<text x="94.5" y="166.2">SD0</text>
<text x="94.5" y="163.7">SD1</text>
<text x="103.5" y="167.6">CLK</text>
<text x="103.5" y="165.1">SD0</text>
<text x="103.5" y="162.5">SD1</text>
<text x="10.8" y="168.9">19</text>
<text x="10.8" y="171.4">20</text>
<text x="75.6" y="168.7">CMD</text>
<text x="94.4" y="168.7">CLK</text>
<text x="99.4" y="168.1" transform="rotate(-90 99.4 168.1)">GND3</text>
<text x="98.2" y="180.2" transform="rotate(-90 98.2 180.2)">GND_2</text>
</g>
<g font-size="2" fill="#808080">
<text x="151.7" y="64.6">VBUS</text>
<text x="158.8" y="61.8">D6</text>
<text x="162.9" y="64.6">VDD5V</text>
<text x="111.3" y="71.5">U4</text>
<text x="118.9" y="71.5">LD1117/3.</text>
<text x="127" y="71.5">3v</text>
<text x="157.5" y="69.7">B5819WS</text>
<text x="91" y="75">VDD5V</text>
<text x="135.2" y="74.8">+3V3</text>
<text x="173.3" y="84.4">VBUS</text>
<text x="180.9" y="84.4">VBUS</text>
<text x="196.1" y="99.4">GND</text>
<text x="178.1" y="151.7">1K</text>
<text x="178.8" y="155">R11</text>
<text x="191.6" y="151.5">S8050</text>
<text x="192.6" y="153.4">Q3</text>
<text x="178.1" y="169.5">1K</text>
<text x="178.8" y="172.8">R12</text>
<text x="191.1" y="169">S8050</text>
<text x="191.8" y="171.1">Q4</text>
<text x="97.3" y="184.5">+3V3</text>
<text x="104.4" y="184.7">10K</text>
<text x="113.6" y="185.5">IO0</text>
<text x="105.1" y="188">R7</text>
<text x="43.5" y="196.4">470R</text>
<text x="44.6" y="194.9">R10</text>
<text x="82.5" y="197.9" transform="rotate(-90 82.5 197.9)">GREEN</text>
<text x="89.7" y="195.8" transform="rotate(-90 89.7 195.8)">D3</text>
<text x="104.4" y="194.9">10K</text>
<text x="112.6" y="195.7">RESET</text>
<text x="105.1" y="198.2">R9</text>
<text x="122" y="207.3">GND</text>
<text x="83.1" y="216.2">GND</text>
</g>
<g font-size="1.6" fill="#808080">
<text x="94.3" y="82.1">10uF/16V</text>
<text x="96.3" y="80.6">C7</text>
<text x="129.6" y="82.9">10uF</text>
<text x="130.9" y="81.4">C3</text>
<text x="112.5" y="125.3">IO23</text>
<text x="40.1" y="130.4">IO36/SVP</text>
<text x="43.5" y="127.8">RESET</text>
<text x="122.6" y="127.8">IO22/DC</text>
<text x="125.2" y="130.4">TXD</text>
<text x="40.1" y="132.9">IO39/SVN</text>
<text x="43.5" y="135.5">IO34</text>
<text x="122.6" y="135.5">IO21/RES</text>
<text x="125.2" y="132.9">RXD</text>
<text x="43.5" y="138">IO35</text>
<text x="43.5" y="140.5">IO32</text>
<text x="43.5" y="143.1">IO33</text>
<text x="122.6" y="143.1">IO18</text>
<text x="122.6" y="140.5">IO19</text>
<text x="43.5" y="145.6">IO25</text>
<text x="43.5" y="148.2">IO26</text>
<text x="122.6" y="145.6">IO5</text>
<text x="39.3" y="153.2">IO14/SCLK</text>
<text x="39.3" y="155.8">IO12/MISO</text>
<text x="43.5" y="150.7">IO27</text>
<text x="122.6" y="153.2">IO4</text>
<text x="125.2" y="155.8">IO0</text>
<text x="39.3" y="160.9">IO13/MOSI</text>
<text x="125.2" y="158.3">IO2</text>
<text x="125.2" y="160.9">IO15/NSS</text>
<text x="43.8" y="163.4">SD2</text>
<text x="43.8" y="165.9">SD3</text>
<text x="125.2" y="163.4">SD1</text>
<text x="125.2" y="165.9">SD0</text>
<text x="43.4" y="168.5">CMD</text>
<text x="125.2" y="168.5">CLK</text>
<text x="153.5" y="207.8">IO2</text>
<text x="171.3" y="212.9">IO14/SCLK</text>
<text x="171.4" y="215.5">IO13/MOSI</text>
<text x="172.1" y="210.4">IO15/NSS</text>
<text x="166.3" y="220.5">IO12/MISO</text>
</g>
</svg>
